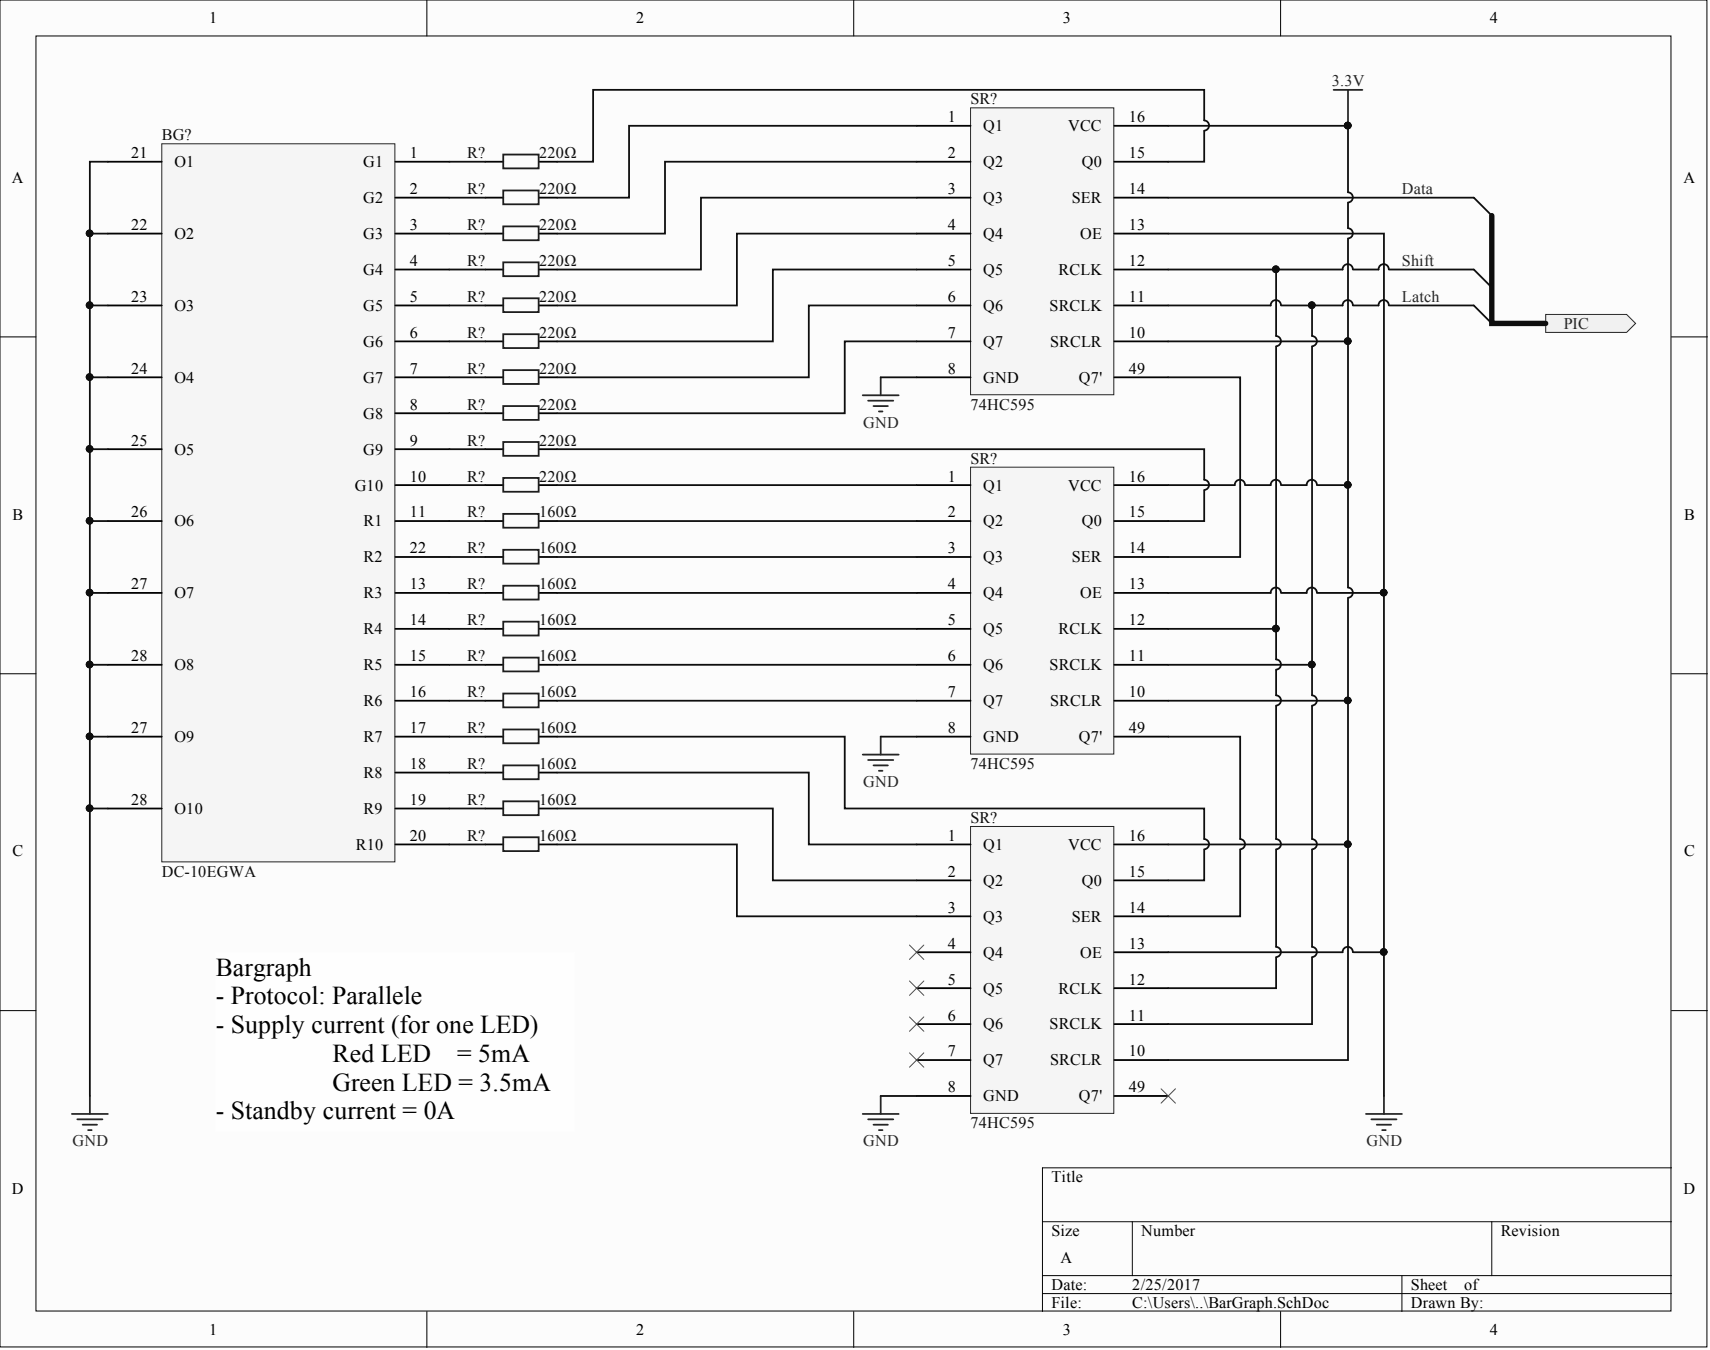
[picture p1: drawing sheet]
<svg xmlns="http://www.w3.org/2000/svg" width="241mm" height="190mm" viewBox="0 0 241 190" stroke-linecap="round" stroke-linejoin="round" font-family="sans-serif">
<g fill="#fcfcfc" stroke="#000" stroke-width=".14">
<path d="M0 0h240.9v190.1h-240.9z"/>
<path d="M5.1 5.1h230.7v179.9h-230.7z"/>
</g>
<g fill="none" stroke="#000" stroke-width=".14">
<path d="M60.2 0v5.1M120.5 0v5.1M180.7 0v5.1M0 47.5h5.1M235.9 47.5h5M0 95.1h5.1M235.9 95.1h5M0 142.6h5.1M235.9 142.6h5M147.1 172.4h88.8M159.8 172.4v7.6M210.5 172.4v7.6"/>
<path d="M235.9 164.8h-88.8v20.3M60.2 185.1v5M120.5 185.1v5M147.1 180h88.8M147.1 182.5h88.8M180.7 185.1v5M197.8 180v5.1"/>
</g>
<path d="M137 15.2h20.2v40.5h-20.2z" fill="#f5f5f5" stroke="#262626" stroke-width=".14"/>
<g fill="none" stroke="#000" stroke-width=".25">
<path d="M129.3 17.8h7.7M157.2 17.8h7.7M129.3 22.8h7.7M129.3 27.9h7.7M129.3 33h7.7M129.3 38h7.7M157.2 22.8h7.7M157.2 27.9h7.7M157.2 33h7.7M157.2 38h7.7M129.3 43.1h7.7M129.3 48.2h7.7"/>
<path d="M129.3 53.2h7.7M157.2 43.1h7.7M157.2 48.2h7.7M157.2 53.2h7.7"/>
</g>
<path d="M137 65.9h20.2v40.5h-20.2z" fill="#f5f5f5" stroke="#262626" stroke-width=".14"/>
<g fill="none" stroke="#000" stroke-width=".25">
<path d="M68.5 22.8h2.5M76.1 22.8h2.5M129.3 68.5h7.7M129.3 73.5h7.7M129.3 78.6h7.7M157.2 68.5h7.7M157.2 73.5h7.7M157.2 78.6h7.7M129.3 83.7h7.7M129.3 88.7h7.7M129.3 93.8h7.7M129.3 98.9h7.7"/>
<path d="M157.2 83.7h7.7M157.2 88.7h7.7M157.2 93.8h7.7M157.2 98.9h7.7M129.3 103.9h7.7M157.2 103.9h7.7"/>
</g>
<g fill="none" stroke="#262626" stroke-width=".25">
<path d="M188.2 12.7h4M190.2 12.7v5.1M121.7 55.8h5.1M122.5 56.5h3.6M123.3 57.3h2M124 58.1h.5M124.3 53.2v2.6M121.7 106.5h5.1M122.5 107.2h3.6M123.3 108h2M124 108.8h.5M124.3 103.9v2.6"/>
<path d="M10.1 157.2h5.1M10.9 157.9h3.6M11.7 158.7h2M12.4 159.5h.5M12.7 154.7v2.5M192.8 157.2h5M193.5 157.9h3.6M194.3 158.7h2M195 159.5h.5M195.3 154.7v2.5"/>
</g>
<path d="M71 21.8h5v2h-5z" fill="none" stroke="#1c1c1c" stroke-width=".25"/>
<circle cx="190.2" cy="17.7" r=".47" fill="#0e0e0e" stroke="#0e0e0e" stroke-width=".14"/>
<path d="M137 116.6h20.2v40.5h-20.2z" fill="#f5f5f5" stroke="#262626" stroke-width=".14"/>
<g fill="none" stroke="#000" stroke-width=".25">
<path d="M129.3 119.2h7.7M157.2 119.2h7.7M129.3 124.2h7.7M129.3 129.3h7.7M129.3 134.4h7.7M129.3 139.4h7.7M157.2 124.2h7.7M157.2 129.3h7.7M157.2 134.4h7.7M157.2 139.4h7.7M129.3 144.5h7.7M129.3 149.6h7.7"/>
<path d="M129.3 154.7h7.7M157.2 144.5h7.7M157.2 149.6h7.7M157.2 154.7h7.7"/>
</g>
<path d="M22.8 20.3h32.9v101.3h-32.9z" fill="#f5f5f5" stroke="#262626" stroke-width=".14"/>
<g fill="none" stroke="#000" stroke-width=".25">
<path d="M15.2 22.8h7.6M15.2 33h7.6M55.8 22.8h7.6M55.8 33h7.6M55.8 38h7.6M55.8 27.9h7.6M15.2 53.2h7.6M15.2 43.1h7.6M55.8 53.2h7.6M55.8 43.1h7.6M55.8 58.3h7.6M55.8 48.2h7.6"/>
<path d="M15.2 73.5h7.6M15.2 63.4h7.6M55.8 73.5h7.6M55.8 63.4h7.6M55.8 78.6h7.6M55.8 68.5h7.6M68.5 73.5h2.5M76.1 73.5h2.5M15.2 93.8h7.6M15.2 83.7h7.6M55.8 93.8h7.6M55.8 83.7h7.6"/>
<path d="M55.8 98.9h7.6M55.8 88.7h7.6M15.2 114.1h7.6M15.2 103.9h7.6M55.8 114.1h7.6M55.8 103.9h7.6M55.8 119.2h7.6M55.8 109h7.6"/>
</g>
<path d="M121.7 157.2h5.1M122.5 157.9h3.6M123.3 158.7h2M124 159.5h.5M124.3 154.7v2.5" fill="none" stroke="#262626" stroke-width=".25"/>
<path d="M71 72.5h5v2h-5z" fill="none" stroke="#1c1c1c" stroke-width=".25"/>
<path d="M128.3 133.4l2.1 2M128.3 138.4l2.1 2.1M130.4 133.4l-2.1 2M130.4 138.4l-2.1 2.1M128.3 143.5l2.1 2M128.3 148.6l2.1 2M130.4 143.5l-2.1 2M130.4 148.6l-2.1 2M163.8 153.6l2.1 2.1M165.9 153.6l-2.1 2.1" fill="none" stroke="#4c4c4c" stroke-width=".14"/>
<path d="M208 27.9l2.5 2.5M208 38l2.5 2.6M208 43.1l2.5 2.5" fill="none" stroke="#0e0e0e" stroke-width=".25"/>
<path d="M218.1 44.4h11.4l1.3 1.2-1.3 1.3h-11.4z" fill-rule="evenodd" fill="#f0f0f0" stroke="#262626" stroke-width=".14"/>
<path d="M30.4 134.4h50.7v25.2h-50.7z" fill="#fefefe" stroke="#fefefe" stroke-width=".14"/>
<g fill="none" stroke="#000" stroke-width=".25">
<path d="M68.5 27.9h2.5M68.5 33h2.5M68.5 38h2.5M76.1 27.9h2.5M76.1 33h2.5M76.1 38h2.5M68.5 43.1h2.5M68.5 48.2h2.5M68.5 53.2h2.5M68.5 58.3h2.5M76.1 43.1h2.5M76.1 48.2h2.5"/>
<path d="M76.1 53.2h2.5M76.1 58.3h2.5M68.5 63.4h2.5M68.5 68.5h2.5M68.5 78.6h2.5M76.1 63.4h2.5M76.1 68.5h2.5M76.1 78.6h2.5M68.5 83.7h2.5M68.5 88.7h2.5M68.5 93.8h2.5M68.5 98.9h2.5"/>
<path d="M76.1 83.7h2.5M76.1 88.7h2.5M76.1 93.8h2.5M76.1 98.9h2.5M68.5 103.9h2.5M68.5 109h2.5M68.5 114.1h2.5M68.5 119.2h2.5M76.1 103.9h2.5M76.1 109h2.5M76.1 114.1h2.5M76.1 119.2h2.5"/>
</g>
<g fill="none" stroke="#1c1c1c" stroke-width=".25">
<path d="M71 26.9h5v1.9h-5zM71 31.9h5v2h-5zM71 37h5v2h-5zM71 42.1h5v1.9h-5zM71 47.2h5v1.9h-5zM71 52.2h5v2h-5zM71 57.3h5v2h-5zM71 62.4h5v1.9h-5zM71 67.4h5v2h-5zM71 77.6h5v1.9h-5zM71 82.7h5v1.9h-5zM71 87.7h5v2h-5z"/>
<path d="M71 92.8h5v1.9h-5zM71 97.9h5v1.9h-5zM71 102.9h5v2h-5zM71 108h5v2h-5zM71 113.1h5v1.9h-5zM71 118.1h5v2h-5z"/>
</g>
<g fill="none" stroke="#0e0e0e" stroke-width=".25">
<path d="M129.3 17.8h-40.5v10.1h-10.2M164.9 17.8h25.3v9.3a.72 .72 0 0 1 .7 .8 .72 .72 0 0 1-.7 .7M169.9 18.4a.72 .72 0 0 0 .7-.7 .72 .72 0 0 0-.7-.7v-4.3h-86.2v10.1h-5.1M169.9 18.5v4.3h-5M12.7 33h2.5M15.2 22.8h-2.5v131.9M63.4 27.9h5.1M63.4 33h5.1M63.4 38h5.1M63.4 22.8h5.1M129.3 22.8h-35.5v10.2h-15.2M129.3 27.9h-30.4v10.1h-20.3"/>
<path d="M129.3 33h-25.3v10.1h-25.4M129.3 38h-20.2v10.2h-30.5M164.9 33h30.4v50.7h-9.4M164.9 27.9h43.1M180.1 38v9.4a.72 .72 0 0 1 .7 .7 .72 .72 0 0 1-.7 .8M190.2 28.7v3.5a.72 .72 0 0 1 .7 .7 .72 .72 0 0 1-.7 .7M190.2 33.7v49.2a.72 .72 0 0 1 .7 .7 .72 .72 0 0 1-.7 .8M190.9 38a.72 .72 0 0 0-.7-.7 .72 .72 0 0 0-.7 .7h-24.6M196 38a.72 .72 0 0 0-.8-.7 .72 .72 0 0 0-.7 .7h-3.5M196.1 38h11.9M12.7 53.2h2.5M12.7 43.1h2.5"/>
<path d="M63.4 53.2h5.1M63.4 48.2h5.1M63.4 43.1h5.1M63.4 58.3h5.1M124.3 53.2h5M129.3 43.1h-15.2v10.1h-35.5M129.3 48.2h-10.1v10.1h-40.6M164.9 53.2h10.1v25.4h-10.1M164.9 48.2h25.3M180.1 48.9v39.8h-15.2M180.8 43.1a.72 .72 0 0 0-.8-.8 .72 .72 0 0 0-.7 .8h-14.4M185.1 43.1v4.3a.72 .72 0 0 1 .7 .7 .72 .72 0 0 1-.7 .8"/>
<path d="M185.1 48.9v44.9h-20.2M190.9 43.1a.72 .72 0 0 0-.7-.8 .72 .72 0 0 0-.7 .8h-8.7M196 43.1a.72 .72 0 0 0-.8-.8 .72 .72 0 0 0-.7 .8h-3.5M196.1 43.1h11.9M12.7 73.5h2.5M12.7 63.4h2.5M63.4 68.5h5.1M63.4 73.5h5.1M63.4 78.6h5.1M63.4 63.4h5.1M78.6 63.4h91.3v4.3a.72 .72 0 0 1 .7 .7 .72 .72 0 0 1-.7 .7M78.6 68.5h50.7"/>
<path d="M78.6 73.5h50.7M78.6 78.6h50.7M169.9 69.2v4.3h-5M175.7 68.5a.72 .72 0 0 0-.7-.8 .72 .72 0 0 0-.8 .8h-9.3M180.8 68.5a.72 .72 0 0 0-.8-.8 .72 .72 0 0 0-.7 .8h-3.5M185.8 68.5a.72 .72 0 0 0-.7-.8 .72 .72 0 0 0-.7 .8h-3.6M185.9 68.5h4.3M12.7 83.7h2.5M12.7 93.8h2.5M63.4 83.7h5.1M63.4 88.7h5.1M63.4 93.8h5.1"/>
<path d="M63.4 98.9h5.1M78.6 83.7h50.7M78.6 88.7h50.7M78.6 93.8h50.7M78.6 98.9h50.7M180.1 88.7v4.3a.72 .72 0 0 1 .7 .8 .72 .72 0 0 1-.7 .7M180.1 94.6v3.5a.72 .72 0 0 1 .7 .7 .72 .72 0 0 1-.7 .8M180.1 99.6v18.8a.72 .72 0 0 1 .7 .7 .72 .72 0 0 1-.7 .7M180.8 83.7a.72 .72 0 0 0-.8-.8 .72 .72 0 0 0-.7 .8h-14.4M185.1 93.8v4.3a.72 .72 0 0 1 .7 .7 .72 .72 0 0 1-.7 .8M185.1 99.6v18.8a.72 .72 0 0 1 .7 .7 .72 .72 0 0 1-.7 .7M185.8 83.7a.72 .72 0 0 0-.7-.8 .72 .72 0 0 0-.7 .8h-3.6"/>
<path d="M190.2 84.4v14.5h-25.3M190.2 98.9v50.7h-25.3M195.3 83.7v71M12.7 103.9h2.5M12.7 114.1h2.5M63.4 103.9h5.1M63.4 119.2h5.1M63.4 114.1h5.1M63.4 109h5.1M78.6 103.9h40.6v10.2h50.7v4.3a.72 .72 0 0 1 .7 .7 .72 .72 0 0 1-.7 .7M78.6 109h35.5v10.2h15.2M78.6 114.1h30.5v10.1h20.2"/>
<path d="M78.6 119.2h25.4v10.1h25.3M124.3 103.9h5M164.9 103.9h10.1v14.5a.72 .72 0 0 1 .7 .7 .72 .72 0 0 1-.7 .7M164.9 119.2h25.3M169.9 119.9v4.3h-5M175 119.9v9.4h-10.1M180.1 119.9v13.7a.72 .72 0 0 1 .7 .7 .72 .72 0 0 1-.7 .8M185.1 119.9v13.7a.72 .72 0 0 1 .7 .7 .72 .72 0 0 1-.7 .8M180.1 135.1v4.3h-15.2M185.1 135.1v9.4h-20.2M190.9 134.4a.72 .72 0 0 0-.7-.8 .72 .72 0 0 0-.7 .8h-24.6M191 134.4h4.3"/>
<path d="M124.3 154.7h5"/>
</g>
<g fill="#0e0e0e" stroke="#0e0e0e" stroke-width=".14">
<circle cx="195.3" cy="83.6" r=".47"/>
<circle cx="195.3" cy="134.3" r=".47"/>
<circle cx="190.2" cy="48.1" r=".47"/>
<circle cx="190.2" cy="17.7" r=".47"/>
<circle cx="180" cy="38" r=".47"/>
<circle cx="180" cy="88.7" r=".47"/>
<circle cx="185.1" cy="43.1" r=".47"/>
<circle cx="185.1" cy="93.8" r=".47"/>
<circle cx="190.2" cy="68.4" r=".47"/>
<circle cx="190.2" cy="98.8" r=".47"/>
<circle cx="190.2" cy="119.1" r=".47"/>
<circle cx="12.6" cy="32.9" r=".47"/>
<circle cx="12.6" cy="43.1" r=".47"/>
<circle cx="12.6" cy="53.2" r=".47"/>
<circle cx="12.6" cy="63.3" r=".47"/>
<circle cx="12.6" cy="73.5" r=".47"/>
<circle cx="12.6" cy="83.6" r=".47"/>
<circle cx="12.6" cy="93.8" r=".47"/>
<circle cx="12.6" cy="103.9" r=".47"/>
<circle cx="12.6" cy="114.1" r=".47"/>
</g>
<path d="M210.5 30.4v15.2h7.6" fill="none" stroke="#0e0e0e" stroke-width=".76"/>
<g font-size="3.6">
<text x="30.4" y="137.7">Bargraph</text>
<text x="30.4" y="141.7">- Protocol: Parallele</text>
<text x="30.4" y="145.8">- Supply current (for one LED)</text>
<text x="46.9" y="149.8">Red LED</text>
<text x="64.5" y="149.8">= 5mA</text>
<text x="46.9" y="153.9">Green LED = 3.5mA</text>
<text x="30.4" y="157.9">- Standby current = 0A</text>
</g>
<g font-size="2.3">
<text x="29.5" y="3.3">1</text>
<text x="89.8" y="3.3">2</text>
<text x="150" y="3.3">3</text>
<text x="210.3" y="3.3">4</text>
<text x="133.7" y="17.2">1</text>
<text x="159.3" y="17.2">16</text>
<text x="18.5" y="22.3">21</text>
<text x="24.6" y="23.6">O1</text>
<text x="51.2" y="23.6">G1</text>
<text x="57.8" y="22.3">1</text>
<text x="133.7" y="22.3">2</text>
<text x="138.7" y="18.5">Q1</text>
<text x="138.7" y="23.6">Q2</text>
<text x="150.7" y="18.5">VCC</text>
<text x="152.7" y="23.6">Q0</text>
<text x="159.3" y="22.3">15</text>
<text x="1.7" y="25.8">A</text>
<text x="51.2" y="28.7">G2</text>
<text x="57.8" y="27.4">2</text>
<text x="133.7" y="27.4">3</text>
<text x="138.7" y="28.7">Q3</text>
<text x="151.2" y="28.7">SER</text>
<text x="159.3" y="27.4">14</text>
<text x="237.6" y="25.8">A</text>
<text x="18.5" y="32.5">22</text>
<text x="24.6" y="33.7">O2</text>
<text x="51.2" y="33.7">G3</text>
<text x="57.8" y="32.5">3</text>
<text x="133.7" y="32.5">4</text>
<text x="138.7" y="33.7">Q4</text>
<text x="152.4" y="33.7">OE</text>
<text x="159.3" y="32.5">13</text>
<text x="51.2" y="38.8">G4</text>
<text x="57.8" y="37.5">4</text>
<text x="133.7" y="37.5">5</text>
<text x="138.7" y="38.8">Q5</text>
<text x="149.4" y="38.8">RCLK</text>
<text x="159.3" y="37.5">12</text>
<text x="18.5" y="42.6">23</text>
<text x="24.6" y="43.9">O3</text>
<text x="51.2" y="43.9">G5</text>
<text x="57.8" y="47.7">6</text>
<text x="57.8" y="42.6">5</text>
<text x="133.7" y="42.6">6</text>
<text x="133.7" y="47.7">7</text>
<text x="138.7" y="43.9">Q6</text>
<text x="148.1" y="43.9">SRCLK</text>
<text x="159.3" y="42.6">11</text>
<text x="159.3" y="47.7">10</text>
<text x="18.5" y="52.7">24</text>
<text x="51.2" y="48.9">G6</text>
<text x="57.8" y="52.7">7</text>
<text x="133.7" y="52.7">8</text>
<text x="138.7" y="48.9">Q7</text>
<text x="148.2" y="48.9">SRCLR</text>
<text x="159.3" y="52.7">49</text>
<text x="24.6" y="54">O4</text>
<text x="51.2" y="59.1">G8</text>
<text x="51.2" y="54">G7</text>
<text x="57.8" y="57.8">8</text>
<text x="138.7" y="54">GND</text>
<text x="152.3" y="54">Q7'</text>
<text x="18.5" y="62.9">25</text>
<text x="24.6" y="64.1">O5</text>
<text x="51.2" y="64.1">G9</text>
<text x="57.8" y="62.9">9</text>
<text x="50" y="69.2">G10</text>
<text x="57.8" y="67.9">10</text>
<text x="133.7" y="67.9">1</text>
<text x="138.7" y="69.2">Q1</text>
<text x="150.7" y="69.2">VCC</text>
<text x="159.3" y="67.9">16</text>
<text x="1.8" y="73.4">B</text>
<text x="18.5" y="73">26</text>
<text x="24.6" y="74.3">O6</text>
<text x="51.3" y="74.3">R1</text>
<text x="57.8" y="73">11</text>
<text x="133.7" y="73">2</text>
<text x="138.7" y="74.3">Q2</text>
<text x="152.7" y="74.3">Q0</text>
<text x="159.3" y="73">15</text>
<text x="237.6" y="73.4">B</text>
<text x="18.5" y="83.2">27</text>
<text x="51.3" y="79.4">R2</text>
<text x="57.8" y="83.2">13</text>
<text x="57.8" y="78.1">22</text>
<text x="133.7" y="78.1">3</text>
<text x="133.7" y="83.2">4</text>
<text x="138.7" y="79.4">Q3</text>
<text x="151.2" y="79.4">SER</text>
<text x="159.3" y="78.1">14</text>
<text x="159.3" y="83.2">13</text>
<text x="24.6" y="84.4">O7</text>
<text x="51.3" y="89.5">R4</text>
<text x="51.3" y="84.4">R3</text>
<text x="57.8" y="88.2">14</text>
<text x="133.7" y="88.2">5</text>
<text x="138.7" y="84.4">Q4</text>
<text x="138.7" y="89.5">Q5</text>
<text x="149.4" y="89.5">RCLK</text>
<text x="152.4" y="84.4">OE</text>
<text x="159.3" y="88.2">12</text>
<text x="18.5" y="93.3">28</text>
<text x="24.6" y="94.6">O8</text>
<text x="51.3" y="94.6">R5</text>
<text x="57.8" y="93.3">15</text>
<text x="133.7" y="93.3">6</text>
<text x="138.7" y="94.6">Q6</text>
<text x="148.1" y="94.6">SRCLK</text>
<text x="159.3" y="93.3">11</text>
<text x="51.3" y="99.6">R6</text>
<text x="57.8" y="98.4">16</text>
<text x="133.7" y="98.4">7</text>
<text x="138.7" y="99.6">Q7</text>
<text x="148.2" y="99.6">SRCLR</text>
<text x="159.3" y="98.4">10</text>
<text x="18.5" y="103.4">27</text>
<text x="24.6" y="104.7">O9</text>
<text x="51.3" y="104.7">R7</text>
<text x="57.8" y="103.4">17</text>
<text x="133.7" y="103.4">8</text>
<text x="138.7" y="104.7">GND</text>
<text x="152.3" y="104.7">Q7'</text>
<text x="159.3" y="103.4">49</text>
<text x="18.5" y="113.6">28</text>
<text x="51.3" y="109.8">R8</text>
<text x="57.8" y="113.6">19</text>
<text x="57.8" y="108.5">18</text>
<text x="24.6" y="114.9">O10</text>
<text x="50.2" y="119.9">R10</text>
<text x="51.3" y="114.9">R9</text>
<text x="57.8" y="118.7">20</text>
<text x="133.7" y="118.7">1</text>
<text x="138.7" y="119.9">Q1</text>
<text x="150.7" y="119.9">VCC</text>
<text x="159.3" y="118.7">16</text>
<text x="1.8" y="120.9">C</text>
<text x="133.7" y="123.7">2</text>
<text x="138.7" y="125">Q2</text>
<text x="152.7" y="125">Q0</text>
<text x="159.3" y="123.7">15</text>
<text x="237.6" y="120.9">C</text>
<text x="133.7" y="128.8">3</text>
<text x="138.7" y="130.1">Q3</text>
<text x="151.2" y="130.1">SER</text>
<text x="159.3" y="128.8">14</text>
<text x="133.7" y="133.9">4</text>
<text x="138.7" y="135.1">Q4</text>
<text x="152.4" y="135.1">OE</text>
<text x="159.3" y="133.9">13</text>
<text x="133.7" y="138.9">5</text>
<text x="138.7" y="140.2">Q5</text>
<text x="149.4" y="140.2">RCLK</text>
<text x="159.3" y="138.9">12</text>
<text x="133.7" y="144">6</text>
<text x="133.7" y="149.1">7</text>
<text x="138.7" y="145.3">Q6</text>
<text x="148.1" y="145.3">SRCLK</text>
<text x="159.3" y="144">11</text>
<text x="159.3" y="149.1">10</text>
<text x="133.7" y="154.1">8</text>
<text x="138.7" y="150.3">Q7</text>
<text x="138.7" y="155.4">GND</text>
<text x="148.2" y="150.3">SRCLR</text>
<text x="152.3" y="155.4">Q7'</text>
<text x="159.3" y="154.1">49</text>
<text x="148.4" y="166.8">Title</text>
<text x="1.7" y="168.4">D</text>
<text x="237.6" y="168.4">D</text>
<text x="148.4" y="174.4">Size</text>
<text x="149.6" y="178.2">A</text>
<text x="161.1" y="174.4">Number</text>
<text x="211.8" y="174.4">Revision</text>
<text x="148.4" y="182">Date:</text>
<text x="148.4" y="184.6">File:</text>
<text x="159.8" y="182">2/25/2017</text>
<text x="159.8" y="184.6">C:\Users\..\BarGraph.SchDoc</text>
<text x="199.1" y="182">Sheet</text>
<text x="199.1" y="184.6">Drawn By:</text>
<text x="206.6" y="182">of</text>
<text x="29.5" y="188.4">1</text>
<text x="89.8" y="188.4">2</text>
<text x="150" y="188.4">3</text>
<text x="210.3" y="188.4">4</text>
</g>
<g font-size="2.3" fill="#0e0e0e">
<text x="137" y="14.7">SR?</text>
<text x="22.8" y="19.8">BG?</text>
<text x="65.9" y="22.3">R?</text>
<text x="76.1" y="22.3">220Ω</text>
<text x="65.9" y="27.4">R?</text>
<text x="76.1" y="27.4">220Ω</text>
<text x="65.9" y="32.5">R?</text>
<text x="76.1" y="32.5">220Ω</text>
<text x="65.9" y="37.5">R?</text>
<text x="76.1" y="37.5">220Ω</text>
<text x="65.9" y="42.6">R?</text>
<text x="65.9" y="47.7">R?</text>
<text x="76.1" y="42.6">220Ω</text>
<text x="76.1" y="47.7">220Ω</text>
<text x="65.9" y="52.7">R?</text>
<text x="76.1" y="52.7">220Ω</text>
<text x="65.9" y="57.8">R?</text>
<text x="76.1" y="57.8">220Ω</text>
<text x="137" y="57.8">74HC595</text>
<text x="65.9" y="62.9">R?</text>
<text x="76.1" y="62.9">220Ω</text>
<text x="137" y="65.4">SR?</text>
<text x="65.9" y="67.9">R?</text>
<text x="76.1" y="67.9">220Ω</text>
<text x="65.9" y="73">R?</text>
<text x="76.1" y="73">160Ω</text>
<text x="65.9" y="78.1">R?</text>
<text x="65.9" y="83.2">R?</text>
<text x="76.1" y="78.1">160Ω</text>
<text x="76.1" y="83.2">160Ω</text>
<text x="65.9" y="88.2">R?</text>
<text x="76.1" y="88.2">160Ω</text>
<text x="65.9" y="93.3">R?</text>
<text x="76.1" y="93.3">160Ω</text>
<text x="65.9" y="98.4">R?</text>
<text x="76.1" y="98.4">160Ω</text>
<text x="65.9" y="103.4">R?</text>
<text x="76.1" y="103.4">160Ω</text>
<text x="65.9" y="108.5">R?</text>
<text x="65.9" y="113.6">R?</text>
<text x="76.1" y="108.5">160Ω</text>
<text x="76.1" y="113.6">160Ω</text>
<text x="137" y="108.5">74HC595</text>
<text x="65.9" y="118.7">R?</text>
<text x="76.1" y="118.7">160Ω</text>
<text x="137" y="116.1">SR?</text>
<text x="22.8" y="123.7">DC-10EGWA</text>
<text x="137" y="159.2">74HC595</text>
</g>
<g font-size="2.3" fill="#262626">
<text x="187.9" y="12.2">3.3V</text>
<text x="197.8" y="27.4">Data</text>
<text x="197.8" y="37.5">Shift</text>
<text x="197.8" y="42.6">Latch</text>
<text x="220.7" y="46.4">PIC</text>
<text x="121.8" y="60.3">GND</text>
<text x="121.8" y="111">GND</text>
<text x="10.2" y="161.8">GND</text>
<text x="121.8" y="161.8">GND</text>
<text x="192.8" y="161.8">GND</text>
</g>
</svg>
